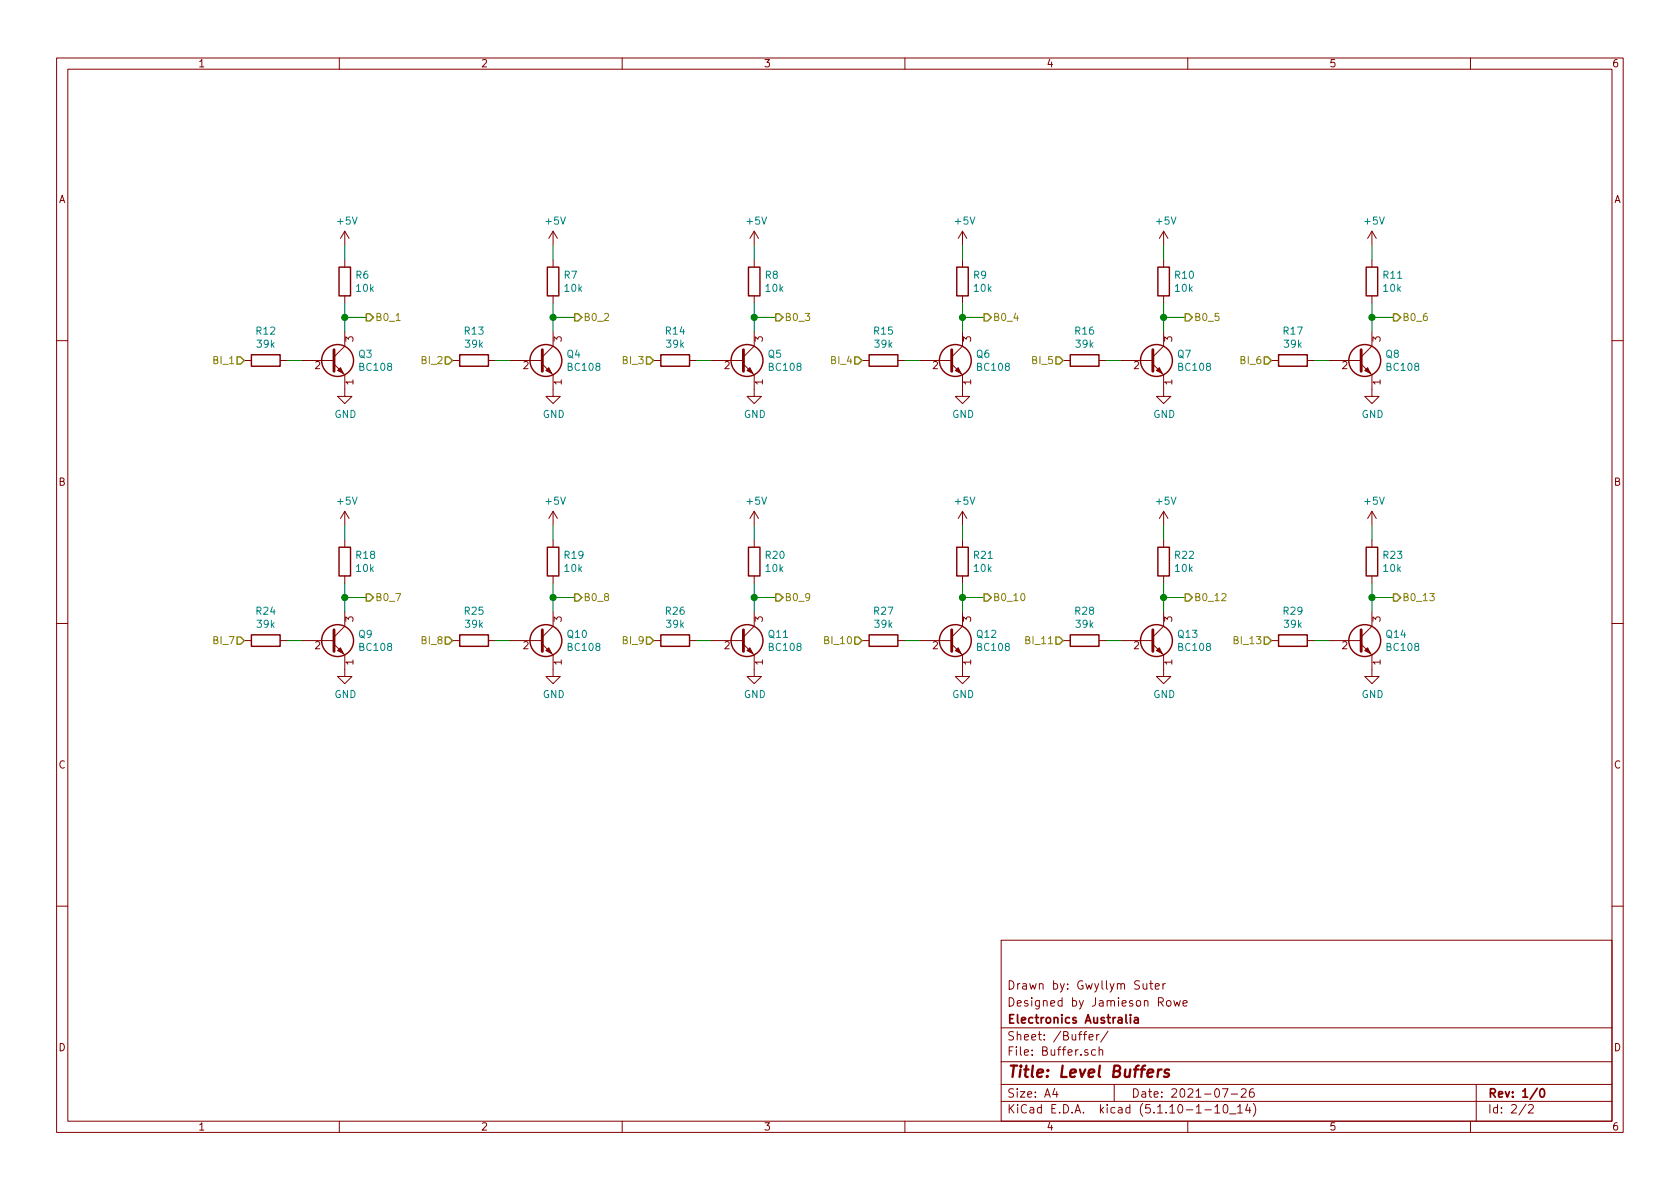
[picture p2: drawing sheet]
<svg xmlns="http://www.w3.org/2000/svg" width="297mm" height="210mm" viewBox="0 0 297 210" stroke-linecap="round" stroke-linejoin="round" font-family="sans-serif">
<g fill="none" stroke="#840000" stroke-width=".18">
<path d="M10 10.3h277v189.9h-277zM12 12.2h273v186.1h-273zM60 10.3v1.9M110 10.3v1.9M160 10.3v1.9M210 10.3v1.9M260 10.3v1.9M61 58.7v2.5l-1.9 1.9M61 40.9v2.5M61 46v1.2M61 52.3v1.3M61 40.9l-.8 1.3"/>
<path d="M61 40.9l.7 1.3M97.8 58.7v2.5l-1.9 1.9M97.8 40.9v2.5M97.8 46v1.2M97.8 52.3v1.3M97.8 40.9l-.8 1.3M97.8 40.9l.8 1.3M133.3 40.9v2.5M133.3 46v1.2M133.3 52.3v1.3M133.3 58.7v2.5l-1.9 1.9M133.3 40.9l-.7 1.3"/>
<path d="M133.3 40.9l.8 1.3M170.2 40.9v2.5M170.2 46v1.2M170.2 52.3v1.3M170.2 58.7v2.5l-1.9 1.9M170.2 40.9l-.8 1.3M170.2 40.9l.7 1.3M205.7 40.9v2.5M205.7 46v1.2M205.7 52.3v1.3M205.7 58.7v2.5l-1.9 1.9M205.7 40.9l-.7 1.3"/>
<path d="M205.7 40.9l.8 1.3M242.6 40.9v2.5M242.6 46v1.2M242.6 52.3v1.3M242.6 58.7v2.5l-1.9 1.9M242.6 40.9l-.8 1.3M242.6 40.9l.7 1.3M10 60.2h2M43.2 63.7h1.2M49.5 63.7h1.3M53.3 63.7h5.8M59.1 64.4l1.9 1.9v3.8h1.2l-1.2 1.3-1.3-1.3h1.3"/>
<path d="M80 63.7h1.3M86.4 63.7h1.2M90.2 63.7h5.7M95.9 64.4l1.9 1.9v3.8h1.3l-1.3 1.3-1.3-1.3h1.3M115.6 63.7h1.2M121.9 63.7h1.3M125.7 63.7h5.7M131.4 64.4l1.9 1.9v3.8h1.3l-1.3 1.3-1.2-1.3h1.2M152.4 63.7h1.3M158.7 63.7h1.3M162.6 63.7h5.7M168.3 64.4l1.9 1.9v3.8h1.2l-1.2 1.3-1.3-1.3h1.3"/>
<path d="M188 63.7h1.2M194.3 63.7h1.3M198.1 63.7h5.7M203.8 64.4l1.9 1.9v3.8h1.3l-1.3 1.3-1.2-1.3h1.2M224.8 63.7h1.3M231.1 63.7h1.3M234.9 63.7h5.8M240.7 64.4l1.9 1.9v3.8h1.2l-1.2 1.3-1.3-1.3h1.3M285 60.2h2M61 90.4v2.6M61 95.5v1.3M61 90.4l-.8 1.3"/>
<path d="M61 90.4l.7 1.3M97.8 90.4v2.6M97.8 95.5v1.3M97.8 90.4l-.8 1.3M97.8 90.4l.8 1.3M133.3 90.4l-.7 1.3M133.3 90.4v2.6M133.3 95.5v1.3M133.3 90.4l.8 1.3M170.2 90.4l-.8 1.3M170.2 90.4v2.6M170.2 95.5v1.3"/>
<path d="M170.2 90.4l.7 1.3M205.7 90.4l-.7 1.3M205.7 90.4v2.6M205.7 95.5v1.3M205.7 90.4l.8 1.3M242.6 90.4l-.8 1.3M242.6 90.4v2.6M242.6 95.5v1.3M242.6 90.4l.7 1.3M10 110.3h2M43.2 113.3h1.2M49.5 113.3h1.3"/>
<path d="M53.3 113.3h5.8M59.1 113.9l1.9 1.9v3.8h1.2l-1.2 1.3-1.3-1.3h1.3M61 101.8v1.3M61 108.2v2.5l-1.9 1.9M80 113.3h1.3M86.4 113.3h1.2M90.2 113.3h5.7M95.9 113.9l1.9 1.9v3.8h1.3l-1.3 1.3-1.3-1.3h1.3M97.8 101.8v1.3M97.8 108.2v2.5l-1.9 1.9M115.6 113.3h1.2M121.9 113.3h1.3"/>
<path d="M125.7 113.3h5.7M131.4 113.9l1.9 1.9v3.8h1.3l-1.3 1.3-1.2-1.3h1.2M133.3 101.8v1.3M133.3 108.2v2.5l-1.9 1.9M152.4 113.3h1.3M158.7 113.3h1.3M162.6 113.3h5.7M168.3 113.9l1.9 1.9v3.8h1.2l-1.2 1.3-1.3-1.3h1.3M170.2 101.8v1.3M170.2 108.2v2.5l-1.9 1.9M188 113.3h1.2M194.3 113.3h1.3"/>
<path d="M198.1 113.3h5.7M203.8 113.9l1.9 1.9v3.8h1.3l-1.3 1.3-1.2-1.3h1.2M205.7 101.8v1.3M205.7 108.2v2.5l-1.9 1.9M224.8 113.3h1.3M231.1 113.3h1.3M234.9 113.3h5.8M240.7 113.9l1.9 1.9v3.8h1.2l-1.2 1.3-1.3-1.3h1.3M242.6 101.8v1.3M242.6 108.2v2.5l-1.9 1.9M285 110.3h2M10 160.2h2"/>
<path d="M177 166.3h108v32h-108zM202.1 173.9v.8a.39 .39 0 0 0 .7 .1M202.8 173.9v1M203.3 173.9h.5M203.5 173.4v1.3l.3 .2M204.3 174.4l.7-.1-.1-.3-.4-.1-.2 .2v.7h.6M204.8 177.2l.7-.1 .2-.2-.1-.3-.2-.2h-.6v1.5M205.2 177.2l.5 .7M205.6 173.9v1M206 173.9l-.4 .3M206.3 177.1l.3-.2 .4 .2v.5l-.1 .2-.3 .1-.3-.1zM207.5 176.9l.3 1 .3-.7 .3 .7 .3-1"/>
<path d="M209.2 177.4l.7-.1-.1-.3-.4-.1-.2 .2v.7h.6M285 160.2h2M60 198.3v1.9M110 198.3v1.9M160 198.3v1.9M177 194.8h108M177 191.8h108M177 187.8h108M177 181.8h108M186.5 192.5l-.4 1h1M186.8 193v1M191.6 182.9h.5"/>
<path d="M192.1 182.4l-.3 .2v1.3M192.6 183.4l.7-.1-.1-.3-.4-.1-.2 .2v.7h.6M193.7 185.7l-.4-.1-.3 .3 .1 .6h.6M193.9 182.9v1M194.3 185.7l.3-.1 .3 .1 .1 .9M194.3 182.9l-.4 .3M194.3 185.1v1.5M195.9 182.3l-1.3 2M197 191.8v3M210 198.3v1.9M213 196.3h1.2M214.8 195.8l.4-.5v1.5"/>
<path d="M214.8 196.8h.9M216.1 192.5h1l-.6 1.5M216.4 195.5l.3-.2a.94 .94 0 0 1 0 1.5l-.4-.3v-.6zM217.4 197h1.1M217.7 193.5h1.1M218.8 195.8l.5-.5v1.5M218.8 196.8h.9M219.5 192.7l.2-.2h.3l.3 .2v.3v.2l-.9 .8h.9M220.6 195.2l-.4 1.1h1M221 195.8v1M221.6 195.1a1.71 1.71 0 0 1 0 2.3M221.6 192.5a.59 .59 0 0 0-.7 .7l.1 .7 .2 .1 .5-.1 .1-.5-.2-.2-.4-.1-.3 .3"/>
<path d="M260 198.3v1.9M261 191.8v6.5M269.8 195.2l-1.2 2M270.3 195.5l.2-.2h.3l.3 .5-.9 1h.9"/>
</g>
<path d="M199.9 179.4v.2M199.9 179.9v1M200.6 180h.6v.9M201.2 180.3l-.5 .1-.2 .2 .1 .2 .1 .1 .5-.1M271.8 192.5l-1.3 1.9M272.5 192.6l.1-.1a.8 .8 0 0 1 .5 .8 .8 .8 0 0 1-.5 .7 .97 .97 0 0 1-.1-1.4z" fill="none" stroke="#840000" stroke-width=".3"/>
<path d="M204.8 189.1l-.2 1.3M205.4 189.1a.55 .55 0 0 0-.7 .4M206.7 189.2a.49 .49 0 0 0-.8 .3l.1 .2 .5 .1 .2 .3-.4 .3-.5-.1" fill="none" stroke="#840000" stroke-width=".41"/>
<g fill="none" stroke="#840000" stroke-width=".25">
<path d="M59.9 47.2h2.1v5.1h-2.1zM96.8 47.2h2v5.1h-2zM132.3 47.2h2.1v5.1h-2.1zM169.2 47.2h2v5.1h-2zM204.7 47.2h2.1v5.1h-2.1zM241.6 47.2h2v5.1h-2zM44.4 62.7h5.1v2.1h-5.1zM81.3 62.7h5.1v2.1h-5.1zM116.8 62.7h5.1v2.1h-5.1zM153.7 62.7h5v2.1h-5zM189.2 62.7h5.1v2.1h-5.1zM226.1 62.7h5v2.1h-5z"/>
<path d="M59.9 96.8h2.1v5h-2.1zM96.8 96.8h2v5h-2zM132.3 96.8h2.1v5h-2.1zM169.2 96.8h2v5h-2zM204.7 96.8h2.1v5h-2.1zM241.6 96.8h2v5h-2zM44.4 112.3h5.1v2h-5.1zM81.3 112.3h5.1v2h-5.1zM116.8 112.3h5.1v2h-5.1zM153.7 112.3h5v2h-5zM189.2 112.3h5.1v2h-5.1zM226.1 112.3h5v2h-5z"/>
<circle cx="59.7" cy="63.7" r="2.82"/>
<circle cx="96.5" cy="63.7" r="2.82"/>
<circle cx="132.1" cy="63.7" r="2.82"/>
<circle cx="168.9" cy="63.7" r="2.82"/>
<circle cx="204.5" cy="63.7" r="2.82"/>
<circle cx="241.3" cy="63.7" r="2.82"/>
<circle cx="59.7" cy="113.3" r="2.82"/>
<circle cx="96.5" cy="113.3" r="2.82"/>
<circle cx="132.1" cy="113.3" r="2.82"/>
<circle cx="168.9" cy="113.3" r="2.82"/>
<circle cx="204.5" cy="113.3" r="2.82"/>
<circle cx="241.3" cy="113.3" r="2.82"/>
</g>
<path d="M59.1 61.8v3.9M95.9 61.8v3.9M131.4 61.8v3.9M168.3 61.8v3.9M203.8 61.8v3.9M240.7 61.8v3.9M59.1 111.4v3.8M95.9 111.4v3.8M131.4 111.4v3.8M168.3 111.4v3.8M203.8 111.4v3.8M240.7 111.4v3.8" fill="none" stroke="#840000" stroke-width=".51"/>
<g fill="#840000" stroke="#840000" stroke-width=".18">
<path d="M60.2 65l.5 1-1-.5z"/>
<path d="M241.3 115.1l.5-.6 .5 1.1z"/>
<path d="M97 65l.5 1-1-.5z"/>
<path d="M205 114.5l.5 1.1-1-.5z"/>
<path d="M168.9 115.1l.5-.6 .5 1.1z"/>
<path d="M132.6 65l.5 1-1-.5z"/>
<path d="M132.6 114.5l.5 1.1-1-.5z"/>
<path d="M168.9 65.5l.5-.5 .5 1z"/>
<path d="M96.5 115.1l.5-.6 .5 1.1z"/>
<path d="M60.2 114.5l.5 1.1-1-.5z"/>
<path d="M204.5 65.5l.5-.5 .5 1z"/>
<path d="M241.3 65.5l.5-.5 .5 1z"/>
</g>
<g fill="none" stroke="#008400" stroke-width=".18">
<path d="M61 56.1h3.8M61 43.4v2.6M61 53.6v5.1M97.8 56.1h3.8M97.8 43.4v2.6M97.8 53.6v5.1M133.3 56.1h3.9M133.3 43.4v2.6M133.3 53.6v5.1M170.2 56.1h3.8M170.2 43.4v2.6M170.2 53.6v5.1"/>
<path d="M205.7 56.1h3.8M205.7 43.4v2.6M205.7 53.6v5.1M242.6 56.1h3.8M242.6 43.4v2.6M242.6 53.6v5.1M50.8 63.7h2.5M87.6 63.7h2.6M123.2 63.7h2.5M160 63.7h2.6M195.6 63.7h2.5M232.4 63.7h2.5"/>
<path d="M61 93v2.5M97.8 93v2.5M133.3 93v2.5M170.2 93v2.5M205.7 93v2.5M242.6 93v2.5M50.8 113.3h2.5M61 105.7h3.8M61 103.1v5.1M87.6 113.3h2.6M97.8 105.7h3.8M97.8 103.1v5.1"/>
<path d="M123.2 113.3h2.5M133.3 105.7h3.9M133.3 103.1v5.1M160 113.3h2.6M170.2 105.7h3.8M170.2 103.1v5.1M195.6 113.3h2.5M205.7 105.7h3.8M205.7 103.1v5.1M232.4 113.3h2.5M242.6 105.7h3.8M242.6 103.1v5.1"/>
</g>
<g fill="none" stroke="#848400" stroke-width=".25">
<path d="M64.8 55.5h.6l.6 .6-.6 .7h-.6zM101.6 55.5h.6l.7 .6-.7 .7h-.6zM137.2 55.5h.6l.6 .6-.6 .7h-.6zM174 55.5h.6l.7 .6-.7 .7h-.6zM209.5 55.5h.7l.6 .6-.6 .7h-.7zM246.4 55.5h.6l.6 .6-.6 .7h-.6zM41.9 63.1h.6l.7 .6-.7 .7h-.6zM78.7 63.1h.7l.6 .6-.6 .7h-.7zM114.3 63.1h.6l.7 .6-.7 .7h-.6zM151.1 63.1h.7l.6 .6-.6 .7h-.7zM186.7 63.1h.6l.7 .6-.7 .7h-.6zM223.5 63.1h.7l.6 .6-.6 .7h-.7z"/>
<path d="M41.9 112.6h.6l.7 .7-.7 .6h-.6zM64.8 105h.6l.6 .7-.6 .6h-.6zM78.7 112.6h.7l.6 .7-.6 .6h-.7zM101.6 105h.6l.7 .7-.7 .6h-.6zM114.3 112.6h.6l.7 .7-.7 .6h-.6zM137.2 105h.6l.6 .7-.6 .6h-.6zM151.1 112.6h.7l.6 .7-.6 .6h-.7zM174 105h.6l.7 .7-.7 .6h-.6zM186.7 112.6h.6l.7 .7-.7 .6h-.6zM209.5 105h.7l.6 .7-.6 .6h-.7zM223.5 112.6h.7l.6 .7-.6 .6h-.7zM246.4 105h.6l.6 .7-.6 .6h-.6z"/>
</g>
<path d="M70.1 56.7h.7M180.6 105.1l.2-.2a.67 .67 0 0 1 .4 .7 .67 .67 0 0 1-.4 .6l-.3-.5zM216 105.1l.5-.2 .2 .2 .1 .2-.1 .2-.7 .7h.8M252.8 104.9h.8l-.4 .5 .3 .2v.5l-.2 .1-.5-.1" fill="none" stroke="#848400" stroke-width=".18"/>
<g fill="#008400" stroke="#008400" stroke-width=".25">
<circle cx="205.7" cy="105.7" r=".51"/>
<circle cx="61" cy="105.7" r=".51"/>
<circle cx="242.6" cy="56.1" r=".51"/>
<circle cx="61" cy="56.1" r=".51"/>
<circle cx="133.4" cy="56.1" r=".51"/>
<circle cx="170.2" cy="56.1" r=".51"/>
<circle cx="205.7" cy="56.1" r=".51"/>
<circle cx="97.8" cy="105.7" r=".51"/>
<circle cx="170.2" cy="105.7" r=".51"/>
<circle cx="133.4" cy="105.7" r=".51"/>
<circle cx="242.6" cy="105.7" r=".51"/>
<circle cx="97.8" cy="56.1" r=".51"/>
</g>
<text font-size="2.8" fill="#840000" x="178" y="190.5">Title: Level Buffers</text>
<g font-size="2.1" fill="#840000">
<text x="178" y="178">Designed by Jamieson Rowe</text>
<text x="178" y="175">Drawn by: Gwyllym Suter</text>
<text x="178" y="184">Sheet: /Buffer/</text>
<text x="178" y="181">Electronics Australia</text>
<text x="178" y="186.7">File: Buffer.sch</text>
<text x="178" y="196.9">KiCad E.D.A. kicad (5.1.10-1-10_14)</text>
<text x="178" y="194.1">Size: A4</text>
<text x="200" y="194.1">Date: 2021-07-26</text>
<text x="263" y="194.1">Rev: 1/0</text>
<text x="263" y="196.9">Id: 2/2</text>
</g>
<g font-size="1.8" fill="#840000">
<text x="35" y="11.9">1</text>
<text x="85" y="11.9">2</text>
<text x="135" y="11.9">3</text>
<text x="185" y="11.9">4</text>
<text x="235" y="11.9">5</text>
<text x="285" y="11.9">6</text>
<text x="10.4" y="35.9">A</text>
<text x="285.4" y="35.9">A</text>
<text x="55.7" y="65.3">2</text>
<text x="62.5" y="60.4" transform="rotate(-90 62.5 60.4)">3</text>
<text x="92.5" y="65.3">2</text>
<text x="99.3" y="60.4" transform="rotate(-90 99.3 60.4)">3</text>
<text x="128.1" y="65.3">2</text>
<text x="134.9" y="60.4" transform="rotate(-90 134.9 60.4)">3</text>
<text x="164.9" y="65.3">2</text>
<text x="171.7" y="60.4" transform="rotate(-90 171.7 60.4)">3</text>
<text x="200.5" y="65.3">2</text>
<text x="207.3" y="60.4" transform="rotate(-90 207.3 60.4)">3</text>
<text x="237.3" y="65.3">2</text>
<text x="244.1" y="60.4" transform="rotate(-90 244.1 60.4)">3</text>
<text x="62.5" y="68" transform="rotate(-90 62.5 68)">1</text>
<text x="99.3" y="68" transform="rotate(-90 99.3 68)">1</text>
<text x="134.9" y="68" transform="rotate(-90 134.9 68)">1</text>
<text x="171.7" y="68" transform="rotate(-90 171.7 68)">1</text>
<text x="207.3" y="68" transform="rotate(-90 207.3 68)">1</text>
<text x="244.1" y="68" transform="rotate(-90 244.1 68)">1</text>
<text x="10.4" y="85.9">B</text>
<text x="285.4" y="85.9">B</text>
<text x="62.5" y="110" transform="rotate(-90 62.5 110)">3</text>
<text x="99.3" y="110" transform="rotate(-90 99.3 110)">3</text>
<text x="134.9" y="110" transform="rotate(-90 134.9 110)">3</text>
<text x="171.7" y="110" transform="rotate(-90 171.7 110)">3</text>
<text x="207.3" y="110" transform="rotate(-90 207.3 110)">3</text>
<text x="244.1" y="110" transform="rotate(-90 244.1 110)">3</text>
<text x="55.7" y="114.8">2</text>
<text x="62.5" y="117.6" transform="rotate(-90 62.5 117.6)">1</text>
<text x="92.5" y="114.8">2</text>
<text x="99.3" y="117.6" transform="rotate(-90 99.3 117.6)">1</text>
<text x="128.1" y="114.8">2</text>
<text x="134.9" y="117.6" transform="rotate(-90 134.9 117.6)">1</text>
<text x="164.9" y="114.8">2</text>
<text x="171.7" y="117.6" transform="rotate(-90 171.7 117.6)">1</text>
<text x="200.5" y="114.8">2</text>
<text x="207.3" y="117.6" transform="rotate(-90 207.3 117.6)">1</text>
<text x="237.3" y="114.8">2</text>
<text x="244.1" y="117.6" transform="rotate(-90 244.1 117.6)">1</text>
<text x="10.4" y="135.9">C</text>
<text x="285.4" y="135.9">C</text>
<text x="10.4" y="185.9">D</text>
<text x="285.4" y="185.9">D</text>
<text x="35" y="199.9">1</text>
<text x="85" y="199.9">2</text>
<text x="135" y="199.9">3</text>
<text x="185" y="199.9">4</text>
<text x="235" y="199.9">5</text>
<text x="285" y="199.9">6</text>
</g>
<g font-size="1.8" fill="#008484">
<text x="59.7" y="39.7">+5V</text>
<text x="96.6" y="39.7">+5V</text>
<text x="132.1" y="39.7">+5V</text>
<text x="169" y="39.7">+5V</text>
<text x="204.5" y="39.7">+5V</text>
<text x="241.4" y="39.7">+5V</text>
<text x="62.9" y="49.3">R6</text>
<text x="63.1" y="51.6">10k</text>
<text x="99.8" y="49.3">R7</text>
<text x="99.9" y="51.6">10k</text>
<text x="135.3" y="49.3">R8</text>
<text x="135.5" y="51.6">10k</text>
<text x="172.2" y="49.3">R9</text>
<text x="172.3" y="51.6">10k</text>
<text x="207.8" y="49.3">R10</text>
<text x="207.8" y="51.6">10k</text>
<text x="244.6" y="49.3">R11</text>
<text x="244.7" y="51.6">10k</text>
<text x="45.4" y="59.2">R12</text>
<text x="82.2" y="59.2">R13</text>
<text x="117.8" y="59.2">R14</text>
<text x="154.6" y="59.2">R15</text>
<text x="190.1" y="59.2">R16</text>
<text x="227" y="59.2">R17</text>
<text x="45.5" y="61.5">39k</text>
<text x="63.4" y="63.3">Q3</text>
<text x="63.7" y="65.6">BC108</text>
<text x="82.3" y="61.5">39k</text>
<text x="100.3" y="63.3">Q4</text>
<text x="100.5" y="65.6">BC108</text>
<text x="117.9" y="61.5">39k</text>
<text x="135.8" y="63.3">Q5</text>
<text x="136.1" y="65.6">BC108</text>
<text x="154.7" y="61.5">39k</text>
<text x="172.7" y="63.3">Q6</text>
<text x="172.9" y="65.6">BC108</text>
<text x="190.3" y="61.5">39k</text>
<text x="208.2" y="63.3">Q7</text>
<text x="208.5" y="65.6">BC108</text>
<text x="227.1" y="61.5">39k</text>
<text x="245.1" y="63.3">Q8</text>
<text x="245.3" y="65.6">BC108</text>
<text x="59.1" y="73.9">GND</text>
<text x="96" y="73.9">GND</text>
<text x="131.5" y="73.9">GND</text>
<text x="168.4" y="73.9">GND</text>
<text x="203.9" y="73.9">GND</text>
<text x="240.7" y="73.9">GND</text>
<text x="59.7" y="89.2">+5V</text>
<text x="96.6" y="89.2">+5V</text>
<text x="132.1" y="89.2">+5V</text>
<text x="169" y="89.2">+5V</text>
<text x="204.5" y="89.2">+5V</text>
<text x="241.4" y="89.2">+5V</text>
<text x="63" y="98.8">R18</text>
<text x="63.1" y="101.1">10k</text>
<text x="99.8" y="98.8">R19</text>
<text x="99.9" y="101.1">10k</text>
<text x="135.4" y="98.8">R20</text>
<text x="135.5" y="101.1">10k</text>
<text x="172.2" y="98.8">R21</text>
<text x="172.3" y="101.1">10k</text>
<text x="207.8" y="98.8">R22</text>
<text x="207.8" y="101.1">10k</text>
<text x="244.6" y="98.8">R23</text>
<text x="244.7" y="101.1">10k</text>
<text x="45.4" y="108.7">R24</text>
<text x="45.5" y="111">39k</text>
<text x="63.4" y="112.8">Q9</text>
<text x="82.2" y="108.7">R25</text>
<text x="82.3" y="111">39k</text>
<text x="100.4" y="112.8">Q10</text>
<text x="117.8" y="108.7">R26</text>
<text x="117.9" y="111">39k</text>
<text x="135.9" y="112.8">Q11</text>
<text x="154.6" y="108.7">R27</text>
<text x="154.7" y="111">39k</text>
<text x="172.8" y="112.8">Q12</text>
<text x="190.1" y="108.7">R28</text>
<text x="190.3" y="111">39k</text>
<text x="208.3" y="112.8">Q13</text>
<text x="227" y="108.7">R29</text>
<text x="227.1" y="111">39k</text>
<text x="245.2" y="112.8">Q14</text>
<text x="63.7" y="115.1">BC108</text>
<text x="100.5" y="115.1">BC108</text>
<text x="136.1" y="115.1">BC108</text>
<text x="172.9" y="115.1">BC108</text>
<text x="208.5" y="115.1">BC108</text>
<text x="245.3" y="115.1">BC108</text>
<text x="59.1" y="123.4">GND</text>
<text x="96" y="123.4">GND</text>
<text x="131.5" y="123.4">GND</text>
<text x="168.4" y="123.4">GND</text>
<text x="203.9" y="123.4">GND</text>
<text x="240.7" y="123.4">GND</text>
</g>
<g font-size="1.8" fill="#848400">
<text x="66.3" y="56.8">B0_1</text>
<text x="103.1" y="56.8">B0_2</text>
<text x="138.7" y="56.8">B0_3</text>
<text x="175.5" y="56.8">B0_4</text>
<text x="211.1" y="56.8">B0_5</text>
<text x="247.9" y="56.8">B0_6</text>
<text x="37.9" y="64.4">BI_1</text>
<text x="74.8" y="64.4">BI_2</text>
<text x="110.3" y="64.4">BI_3</text>
<text x="147.1" y="64.4">BI_4</text>
<text x="182.7" y="64.4">BI_5</text>
<text x="219.5" y="64.4">BI_6</text>
<text x="66.3" y="106.3">B0_7</text>
<text x="103.1" y="106.3">B0_8</text>
<text x="138.7" y="106.3">B0_9</text>
<text x="175.5" y="106.3">B0_10</text>
<text x="211.1" y="106.3">B0_12</text>
<text x="247.9" y="106.3">B0_13</text>
<text x="37.9" y="113.9">BI_7</text>
<text x="74.8" y="113.9">BI_8</text>
<text x="110.3" y="113.9">BI_9</text>
<text x="146.2" y="113.9">BI_10</text>
<text x="181.7" y="113.9">BI_11</text>
<text x="218.5" y="113.9">BI_13</text>
</g>
</svg>
